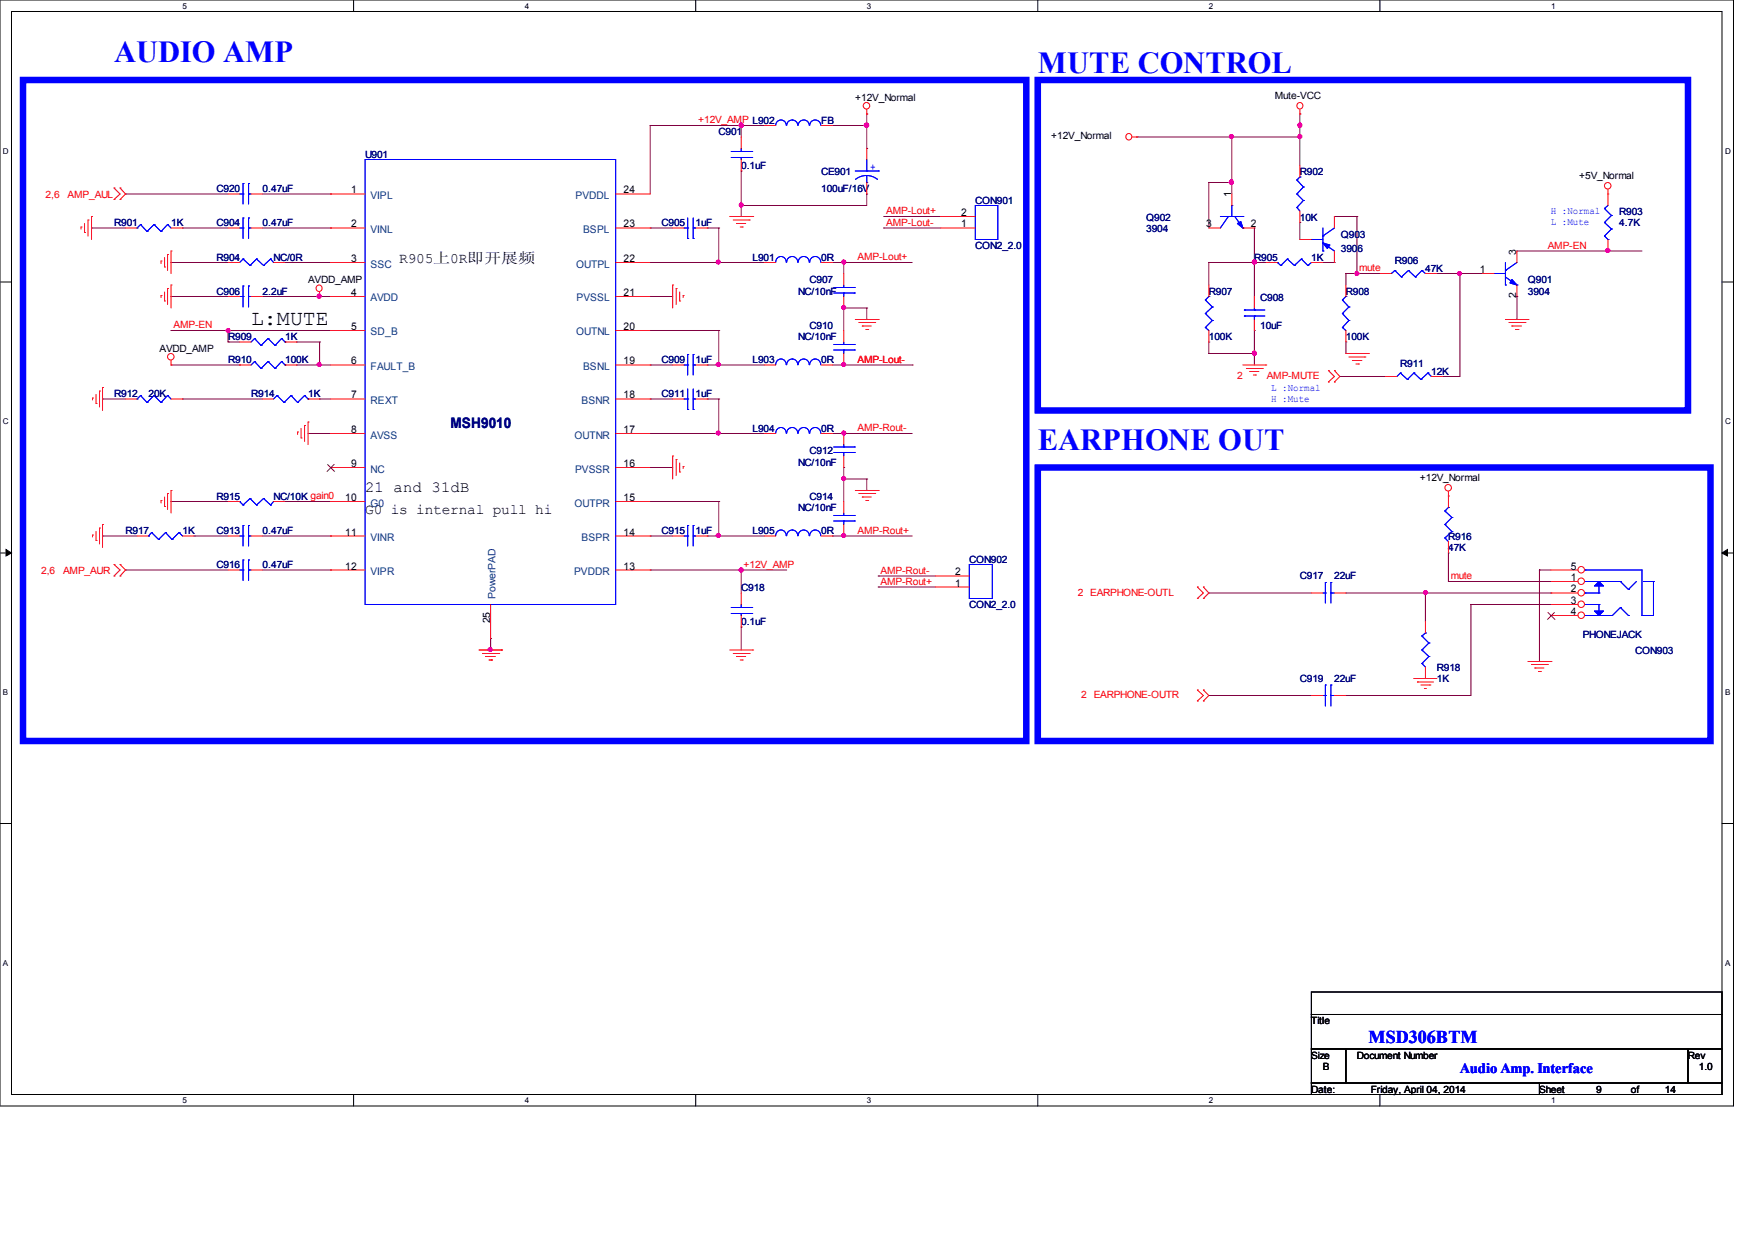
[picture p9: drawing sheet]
<svg xmlns="http://www.w3.org/2000/svg" width="297mm" height="210mm" viewBox="0 0 297 210" stroke-linecap="round" stroke-linejoin="round" font-family="sans-serif">
<path d="M0 0h293.5v187.3h-293.5zM1.9 1.9h289.6v183.4h-289.6z" fill="none" stroke="#000" stroke-width=".17"/>
<g fill="#fff">
<path d="M30.9 .3h.8v1.5h-.8z"/>
<path d="M30.9 185.6h.8v1.5h-.8z"/>
</g>
<path d="M59.9 0v1.9M59.9 185.3v2" fill="none" stroke="#000" stroke-width=".17"/>
<g fill="#fff">
<path d="M88.8 .3h.8v1.5h-.8z"/>
<path d="M88.8 185.6h.8v1.5h-.8z"/>
</g>
<path d="M117.8 0v1.9M117.8 185.3v2" fill="none" stroke="#000" stroke-width=".17"/>
<g fill="#fff">
<path d="M146.7 .3h.8v1.5h-.8z"/>
<path d="M146.7 185.6h.8v1.5h-.8z"/>
</g>
<path d="M175.7 0v1.9M175.7 185.3v2" fill="none" stroke="#000" stroke-width=".17"/>
<g fill="#fff">
<path d="M204.6 .3h.8v1.5h-.8z"/>
<path d="M204.6 185.6h.8v1.5h-.8z"/>
</g>
<path d="M233.6 0v1.9M233.6 185.3v2" fill="none" stroke="#000" stroke-width=".17"/>
<g fill="#fff">
<path d="M262.6 .3h.7v1.5h-.7z"/>
<path d="M262.6 185.6h.7v1.5h-.7z"/>
<path d="M.5 24.8h1v1.5h-1z"/>
<path d="M292 24.8h1v1.5h-1z"/>
<path d="M.5 70.6h1v1.5h-1z"/>
<path d="M292 70.6h1v1.5h-1z"/>
</g>
<path d="M0 47.8h1.9M291.5 47.8h2" fill="none" stroke="#000" stroke-width=".17"/>
<g fill="#fff">
<path d="M.5 116.5h.9v1.5h-.9z"/>
<path d="M292 116.5h.9v1.5h-.9z"/>
</g>
<path d="M0 93.6h1.9M291.5 93.6h2" fill="none" stroke="#000" stroke-width=".17"/>
<path d="M1 93l.9 .6-.9 .5zM291.5 93.6l.9-.6v1.1z" fill="#000" stroke="#000" stroke-width=".17"/>
<g fill="#fff">
<path d="M.5 162.3h.9v1.5h-.9z"/>
<path d="M292 162.3h.9v1.5h-.9z"/>
</g>
<path d="M0 139.4h1.9M291.5 139.4h2M222 168h69.5v3.8h-69.5zM222 171.8h69.5v5.8h-69.5zM222 177.6h5.8v5.8h-5.8zM227.8 177.6h57.9v5.8h-57.9zM285.7 177.6h5.8v5.8h-5.8zM222 183.4h38.6v1.9h-38.6zM260.6 183.4h30.9v1.9h-30.9z" fill="none" stroke="#000" stroke-width=".17"/>
<g fill="none" stroke="#800040" stroke-width=".17">
<path d="M146.7 19.3h.1M146.7 19.3v5.8M220 19.3h.1M220 19.3v8.7M15.5 38.6h.1M15.5 38.6h5.8M21.3 32.9h.1M21.3 32.9h17.3M30.9 38.6h.1M30.9 38.6h7.7M44.4 38.6h11.6M44.4 32.9h11.6"/>
<path d="M56 38.6h.1M56 32.9h.1M110.1 21.3h.1M110.1 38.6h.1M110.1 21.3h19.3M110.1 38.6h3.8M110.1 21.3v11.6M119.7 38.6h.1M119.7 38.6h2M121.7 38.6h.1M121.7 38.6v5.8M125.5 34.8h.1"/>
<path d="M125.5 21.3h.1M125.5 29h.1M125.5 21.3v1.9M125.5 29v7.7M141 21.3h.1M141 21.3h5.7M146.7 25.1h.1M146.7 32.9h.1M146.7 32.9v1.9h-21.2M149.6 38.6h.1M149.6 36.7h.1M149.6 38.6h9.7"/>
<path d="M149.6 36.7h9.7M192.4 23.2h.1M192.4 23.2h27.6M204.6 30.9h.1M204.6 30.9h3.9M204.6 30.9v7.7M208.5 30.9h.1M208.5 23.2h.1M208.5 23.2v9.7M212.3 38.6h.1M212.3 38.6v11.6M220 23.2h.1"/>
<path d="M220 37.7h.1M220 21.3h.1M220 37.7v2.9M225.9 36.7h.1M225.9 36.7h3.8M229.7 36.7h.1M229.7 36.7v9.6M29 56h.1M29 50.2h.1M29 44.4h.1M29 44.4h9.6M29 56h27"/>
<path d="M29 50.2h9.6M38.6 57.9h.1M38.6 56h.1M38.6 57.9h2M38.6 56v1.9M44.4 50.2h.1M44.4 50.2h11.6M48.3 44.4h.1M48.3 44.4h7.7M50.2 57.9h.1M50.2 57.9h3.9M54.1 57.9h.1"/>
<path d="M54.1 50.2h.1M54.1 57.9v3.9M110.1 50.2h.1M110.1 44.4h19.3M110.1 56h11.6M110.1 50.2h3.8M121.7 56h.1M121.7 44.4h.1M121.7 56v5.8M141 44.4h.1M141 44.4h13.4M142.8 44.4h.1"/>
<path d="M142.8 52.2h.1M142.8 44.4v1.9M142.8 52.2v3.8M142.8 52.2h3.9M146.7 52.2h.1M146.7 52.2v1.9M204.6 44.4h.1M204.6 59.9h.1M204.6 57.9h.1M204.6 44.4h9.7M204.6 59.9h7.7M204.6 44.4v3.9"/>
<path d="M204.6 57.9v2M212.3 56h.1M212.3 44.4h.1M212.3 59.9h.1M212.3 56v5.8M223.9 44.4h2M225.9 44.4h.1M227.8 57.9h.1M227.8 46.3h.1M227.8 46.3h5.8M227.8 57.9v2h1.9M227.8 46.3v2"/>
<path d="M229.7 46.3h.1M229.7 59.9h.1M243.2 46.3h.1M243.2 46.3h7.8M247.1 46.3h.1M247.1 46.3v17.5h-2.9M256.8 42.5h.1M256.8 50.2h.1M256.8 42.5h21.2M256.8 50.2v3.9M272.2 42.5h.1M17.4 67.6h.1"/>
<path d="M17.4 67.6h3.9M29 61.8h11.6M30.9 67.6h.1M30.9 67.6h13.5M40.6 61.8h.1M50.2 61.8h.1M50.2 61.8h5.8M52.2 73.4h.1M52.2 73.4h3.8M54.1 67.6h.1M54.1 61.8h.1M54.1 67.6h1.9"/>
<path d="M110.1 61.8h.1M110.1 67.6h.1M110.1 79.2h.1M110.1 73.4h19.3M110.1 61.8h3.8M110.1 67.6h3.8M110.1 79.2h3.8M119.7 61.8h.1M119.7 67.6h.1M119.7 61.8h9.7M119.7 67.6h2M121.7 67.6h.1"/>
<path d="M121.7 73.4h.1M121.7 61.8h.1M121.7 67.6v5.8M141 73.4h.1M141 73.4h13.4M141 61.8h13.4M142.8 61.8h.1M142.8 73.4h.1M142.8 79.2h.1M142.8 79.2v5.7M154.4 61.8h.1M226.8 63.8h.1"/>
<path d="M226.8 63.8h7.7M244.2 63.8h.1M17.4 90.8h.1M17.4 90.8h5.8M21.3 96.5h.1M21.3 96.5h17.3M29 84.9h.1M29 84.9h9.6M32.9 90.8h.1M32.9 90.8h5.7M44.4 90.8h11.6M44.4 96.5h11.6"/>
<path d="M48.3 84.9h.1M48.3 84.9h7.7M56 96.5h.1M56 90.8h.1M110.1 96.5h.1M110.1 90.8h.1M110.1 90.8h3.8M110.1 84.9h11.6M110.1 96.5h23.1M119.7 90.8h.1M119.7 90.8h9.7M121.7 84.9h.1"/>
<path d="M121.7 90.8h.1M121.7 84.9v5.9M125.5 96.5h.1M125.5 96.5v3.9M141 90.8h.1M141 90.8h13.4M142.8 90.8h.1M142.8 81.1h.1M142.8 81.1h3.9M146.7 81.1h.1M146.7 81.1v2M148.7 99.4h.1"/>
<path d="M148.7 97.5h.1M148.7 99.4h9.6M148.7 97.5h9.6M245.2 98.5h.1M245.2 93.6h.1M245.2 98.5h17.4M245.2 93.6v4.9M260.6 96.5h.1M260.6 96.5h2M260.6 96.5v15.5M83.1 108.1h.1M83.1 108.1v2"/>
<path d="M125.5 106.2h.1M125.5 106.2v3.9M204.6 117.8h.1M204.6 100.4h.1M204.6 117.8h17.4M204.6 100.4h17.4M227.8 117.8h.1M227.8 100.4h.1M227.8 100.4h34.8M241.3 100.4h.1M241.3 100.4v4.8M249 102.4h.1"/>
<path d="M249 102.4v15.4h-21.2M249 102.4h13.6M262.6 100.4h.1"/>
</g>
<g fill="#f0f" stroke="#f0f" stroke-width=".17">
<circle cx="142.8" cy="61.7" r=".34"/>
<circle cx="142.8" cy="73.3" r=".34"/>
<circle cx="142.8" cy="90.7" r=".34"/>
<circle cx="142.8" cy="81" r=".34"/>
<circle cx="142.8" cy="44.4" r=".34"/>
<circle cx="125.5" cy="21.2" r=".36"/>
<circle cx="125.5" cy="34.7" r=".34"/>
<circle cx="125.5" cy="96.5" r=".34"/>
<circle cx="121.6" cy="44.4" r=".34"/>
<circle cx="38.6" cy="56" r=".34"/>
<circle cx="54" cy="50.2" r=".36"/>
<circle cx="83" cy="110" r=".34"/>
<circle cx="54" cy="61.7" r=".34"/>
<circle cx="142.8" cy="52.1" r=".34"/>
<circle cx="121.6" cy="61.7" r=".34"/>
<circle cx="121.6" cy="73.3" r=".34"/>
<circle cx="121.6" cy="90.7" r=".34"/>
<circle cx="146.7" cy="21.2" r=".38"/>
<circle cx="212.3" cy="44.4" r=".34"/>
<circle cx="212.3" cy="59.8" r=".36"/>
<circle cx="208.4" cy="23.1" r=".34"/>
<circle cx="208.4" cy="30.9" r=".36"/>
<circle cx="220" cy="23.1" r=".34"/>
<circle cx="247.1" cy="46.3" r=".34"/>
<circle cx="272.2" cy="42.4" r=".36"/>
<circle cx="229.7" cy="46.3" r=".34"/>
<circle cx="241.3" cy="100.3" r=".34"/>
<circle cx="220" cy="21.2" r=".36"/>
</g>
<g fill="none" stroke="#f00" stroke-width=".17">
<path d="M146.7 19.3h.1M146.7 18.5v.8M220 19.3h.1M220 18.5v.8M13.7 38.4h.1M13.7 38.4v.4M14.3 39.4h.1M14.3 37.8v1.6M14.9 37.3h.1M14.9 37.3v2.7M15.5 36.7h.1M15.5 36.7v3.9"/>
<path d="M19.3 33.8h.1M19.3 31.8h.1M19.3 31.8l1 1.1-1 .9M20.3 31.8h.1M20.3 33.8h.1M20.3 31.8l1 1.1-1 .9M123.5 36.7h3.9M124.1 37.3h2.7M124.7 37.8h.1M124.7 37.8h1.5M125.3 38.4h.3M125.6 38.4h.1"/>
<path d="M126.8 37.3h.1M127.4 36.7h.1M146.7 25.1v1.9M146.7 30.9v2M191.7 23.2h.7M192.4 23.2h.1M272.2 32.9h.1M272.2 32.1v2.7M27.3 50h.1M27.3 44.2h.1M27.3 44.2v.4M27.3 50v.4"/>
<path d="M27.9 51h.1M27.9 45.2h.1M27.9 43.6v1.6M27.9 49.4v1.6M28.4 48.9h.1M28.4 43.1h.1M28.4 43.1v2.7M28.4 48.9v2.7M29 48.3h.1M29 42.5h.1M29 42.5v3.8M29 48.3v3.9"/>
<path d="M54.1 50.2h.1M54.1 49.4v.8M113.9 48.3h.1M113.9 48.3v3.9M114.5 48.9h.1M114.5 48.9v2.7M115.1 51h.1M115.1 49.4v1.6M115.7 50h.1M115.7 50v.4M144.8 54.1h3.9M145.4 54.6h2.7"/>
<path d="M146 55.2h.1M146 55.2h1.5M146.6 55.8h.3M146.9 55.8h.1M148.1 54.6h.1M148.7 54.1h.1M227.8 59.9h3.8M231.6 59.9h.1M254.8 54.1h3.9M255.4 54.6h2.7M255.9 55.2h.1M255.9 55.2h1.7"/>
<path d="M256.5 55.8h.5M257 55.8h.1M258.1 54.6h.1M258.7 54.1h.1M272.2 40.6v1.9M15.7 67.4h.1M15.7 67.4v.3M16.3 68.3h.1M16.3 66.8v1.5M16.8 66.2h.1M16.8 66.2v2.7M17.4 65.6h.1"/>
<path d="M17.4 65.6v3.9M21.3 67.6h1.9M29 61.8h.1M29 61v.8M29 67.6h1.9M50.4 73.2h.1M50.4 73.2v.4M51 74.2h.1M51 72.6v1.6M51.6 72.1h.1M51.6 72.1v2.7M52.2 71.5h.1"/>
<path d="M52.2 71.5v3.8M113.9 77.2h.1M113.9 77.2v3.9M113.9 61.8h1.9M114.5 77.8h.1M114.5 77.8v2.7M115.1 79.9h.1M115.1 78.4v1.5M115.7 79h.1M115.7 79v.3M117.8 61.8h1.9M210.4 61.8h3.9"/>
<path d="M211 62.4h2.7M211.6 62.9h.1M211.6 62.9h1.5M212.2 63.5h.3M212.5 63.5h.1M213.7 62.4h.1M214.3 61.8h.1M224.9 62.7h.1M224.9 64.7h.1M224.9 62.7l1 1.1-1 .9M225.9 64.7h.1M225.9 62.7h.1"/>
<path d="M225.9 62.7l.9 1.1-.9 .9M228.3 60.5h2.8M228.9 61h.1M228.9 61h1.6M229.5 61.6h.5M230 61.6h.1M231.1 60.5h.1M15.7 90.6h.1M15.7 90.6v.3M16.3 91.5h.1M16.3 90v1.5M16.8 89.4h.1"/>
<path d="M16.8 89.4v2.7M17.4 88.8h.1M17.4 88.8v3.9M19.3 97.5h.1M19.3 95.6h.1M19.3 95.6l1 .9-1 1M20.3 95.6h.1M20.3 97.5h.1M20.3 95.6l1 .9-1 1M27.3 84.8h.1M27.3 84.8v.4M27.9 85.8h.1"/>
<path d="M27.9 84.2v1.6M28.4 83.6h.1M28.4 83.6v2.7M29 83.1h.1M29 83.1v3.8M129.4 90.8h1.9M139 90.8h2M144.8 83.1h3.9M145.4 83.6h2.7M146 84.2h.1M146 84.2h1.5M146.6 84.8h.3"/>
<path d="M146.9 84.8h.1M148.1 83.6h.1M148.7 83.1h.1M202.7 99.4h.1M202.7 99.4l1 1-1 .9M203.7 99.4h.1M203.7 99.4l.9 1-.9 .9M245.2 84h.1M245.2 83.2v.8M81.1 110.1h3.8M81.7 110.7h2.7M82.2 111.2h.1"/>
<path d="M82.2 111.2h1.6M82.8 111.8h.4M83.2 111.8h.1M84.4 110.7h.1M84.9 110.1h.1M123.5 110.1h3.9M124.1 110.7h2.7M124.7 111.2h.1M124.7 111.2h1.5M125.3 111.8h.3M125.6 111.8h.1M126.8 110.7h.1"/>
<path d="M127.4 110.1h.1M202.7 118.7h.1M202.7 116.8h.1M202.7 101.3h.1M202.7 116.8l1 1-1 .9M203.7 116.8h.1M203.7 118.7h.1M203.7 101.3h.1M203.7 116.8l.9 1-.9 .9M239.4 114.9h.1M239.4 114.9h3.8M239.9 115.5h.1"/>
<path d="M239.9 115.5h2.8M240.5 116h1.6M241.1 116.6h.1M241.1 116.6h.4M242.1 116h.1M258.7 112h3.9M259.2 112.5h2.8M259.8 113.1h.1M259.8 113.1h1.6M260.4 113.7h.4M260.8 113.7h.1M262 112.5h.1"/>
<path d="M262.6 112h.1"/>
<circle cx="146.7" cy="17.9" r=".55"/>
<circle cx="220" cy="17.9" r=".53"/>
<circle cx="191.1" cy="23.2" r=".53"/>
<circle cx="272.2" cy="31.5" r=".55"/>
<circle cx="54" cy="48.8" r=".53"/>
<circle cx="28.9" cy="60.4" r=".55"/>
<circle cx="245.2" cy="82.6" r=".55"/>
</g>
<path d="M3.9 13.5h169.8v112h-169.8zM175.7 13.5h110v56h-110zM175.7 79.2h113.9v46.3h-113.9z" fill="none" stroke="#00f" stroke-width="1.1"/>
<g fill="none" stroke="#00f" stroke-width=".17">
<path d="M144.8 29h3.9M144.8 30.4a2.97 2.97 0 0 1 3.7 0M146.7 30.9h.1M146.7 29h.1M146.7 27v2M146.7 29.7v1.2M148.7 29h.1M271.6 35.3h.1M271.6 37.7h.1M271.6 40h.1M271.6 35.3l1.2 1.2M271.6 37.7l1.2 1.1"/>
<path d="M271.6 40l.6 .6M272.2 34.8l-.6 .5M272.8 36.5h.1M272.8 38.8h.1M272.8 36.5l-1.2 1.2M272.8 38.8l-1.2 1.2M272.2 40.6h.1M23.2 67.6h.1M23.8 67h.1M23.8 67l1.1 1.2M23.8 67l-.6 .6M24.9 68.2h.1"/>
<path d="M26.1 67h.1M26.1 67l1.2 1.2M26.1 67l-1.2 1.2M27.3 68.2h.1M28.4 67h.1M28.4 67l.6 .6M28.4 67l-1.1 1.2M115.8 61.8h.6M116.4 60h.1M116.4 61.8h.1M116.4 60v3.5M117.3 61.8h.1"/>
<path d="M117.3 60h.1M117.3 61.8h.5M117.3 60v3.5M131.3 90.7a.89 .89 0 0 1 .9-1 .89 .89 0 0 1 .9 1M133.2 90.7a.93 .93 0 0 1 .9-1 .93 .93 0 0 1 .9 1M135.1 90.7a.93 .93 0 0 1 1-1 .93 .93 0 0 1 .9 1M137.1 90.7a.93 .93 0 0 1 .9-1 .93 .93 0 0 1 .9 1M268.3 98.5h.1M268.3 96.5h.1M268.3 98.5h6M268.3 96.5h9.7v7.7M270.7 99.2v1.2"/>
<path d="M274.3 98.5h.1M274.3 98.5l1.4 1.3M275.7 99.8h.1M277 98.5l-1.3 1.3M278.2 98.5h.1M278.2 98.5h1.7M279.9 98.5h.1M279.9 98.5v5.7h-1.7M268.3 104.2h.1M268.3 102.4h.1M268.3 100.4h.1M268.3 102.4h2.4"/>
<path d="M268.3 100.4h2.4M270.7 102.4h.1M270.7 100.4h.1M270.7 102.4v1.1M274.3 102.9h.1M274.3 102.9l-1.3 1.3h-4.7M274.3 102.9l1.4 1.3M275.7 104.2h.1M278 104.2h.1M278.2 104.2h.1"/>
</g>
<g fill="#00f" stroke="#00f" stroke-width=".17">
<path d="M269.9 99.2l.8-.7 .7 .7z"/>
<path d="M269.9 103.5h1.5l-.7 .7z"/>
</g>
<circle cx="267.7" cy="96.5" r=".55" fill="#fff" stroke="#f00" stroke-width=".17"/>
<path d="M262.6 96.5h4.5" fill="none" stroke="#f00" stroke-width=".17"/>
<circle cx="267.7" cy="98.4" r=".55" fill="#fff" stroke="#f00" stroke-width=".17"/>
<path d="M262.6 98.5h4.5" fill="none" stroke="#f00" stroke-width=".17"/>
<circle cx="267.7" cy="100.4" r=".55" fill="#fff" stroke="#f00" stroke-width=".17"/>
<path d="M262.6 100.4h4.5" fill="none" stroke="#f00" stroke-width=".17"/>
<circle cx="267.7" cy="102.3" r=".55" fill="#fff" stroke="#f00" stroke-width=".17"/>
<path d="M262.6 102.4h4.5" fill="none" stroke="#f00" stroke-width=".17"/>
<circle cx="267.7" cy="104.2" r=".55" fill="#fff" stroke="#f00" stroke-width=".17"/>
<g fill="none" stroke="#f00" stroke-width=".17">
<path d="M21.3 38.6h1.9M29 38.6h1.9M38.6 32.9h2M38.6 38.6h2M42.5 32.9h1.9M42.5 38.6h1.9M56 32.9h5.8M56 38.6h5.8M104.2 32.9h5.9M104.2 38.6h5.9M113.9 38.6h1.9M117.8 38.6h1.9"/>
<path d="M125.5 23.2v1.9M125.5 27v2M129.4 21.3h1.9M139 21.3h2M159.3 38.6h5.8M159.3 36.7h5.8M204.6 38.6h2M208.5 32.9v1.9M210.4 38.6h1.9M220 28v2M220 35.7v2M225.9 36.7v1.9"/>
<path d="M38.6 44.4h2M38.6 50.2h2M40.6 57.9h1.9M42.5 50.2h1.9M46.3 44.4h2M48.3 57.9h1.9M56 44.4h5.8M56 50.2h5.8M56 56h5.8M104.2 44.4h5.9M104.2 50.2h5.9M104.2 56h5.9"/>
<path d="M129.4 44.4h1.9M139 44.4h2M142.8 46.3v2M142.8 50.2v2M142.8 56v1.9M142.8 59.9v1.9M204.6 48.3v1.9M204.6 56v1.9M212.3 50.2v2M212.3 54.1v1.9M214.3 44.4h1.9M220 40.6h2"/>
<path d="M222 44.4h1.9M225.9 42.5v1.9M227.8 48.3v1.9M227.8 56v1.9M233.6 46.3h1.9M241.3 46.3h1.9M251 46.3h1.9M256.8 42.5v1.9M256.8 48.3v1.9M40.6 61.8h1.9M44.4 67.6h1.9M48.3 61.8h1.9"/>
<path d="M52.2 67.6h1.9M56 73.4h5.8M56 67.6h5.8M56 61.8h5.8M56 79.2h5.8M104.2 73.4h5.9M104.2 67.6h5.9M104.2 61.8h5.9M104.2 79.2h5.9M113.9 67.6h1.9M117.8 67.6h1.9M129.4 73.4h1.9"/>
<path d="M129.4 61.8h1.9M139 73.4h2M139 61.8h2M142.8 73.4v1.9M142.8 77.2v2M234.5 63.8h2M242.3 63.8h1.9M23.2 90.8h1.9M30.9 90.8h2M38.6 96.5h2M38.6 90.8h2M38.6 84.9h2"/>
<path d="M42.5 96.5h1.9M42.5 90.8h1.9M46.3 84.9h2M56 96.5h5.8M56 90.8h5.8M56 84.9h5.8M104.2 96.5h5.9M104.2 90.8h5.9M104.2 84.9h5.9M113.9 90.8h1.9M117.8 90.8h1.9M142.8 84.9v2"/>
<path d="M142.8 88.8v2M158.3 99.4h5.8M158.3 97.5h5.8M245.2 84v1.9M245.2 91.7v1.9M83.1 102.4v5.7M125.5 100.4v2M125.5 104.2v2M222 117.8h1.9M222 100.4h1.9M225.9 117.8h1.9M225.9 100.4h1.9"/>
<path d="M241.3 105.2v2M241.3 112.9v2M262.6 104.2h4.5"/>
</g>
<path d="M55.4 78.6l1.3 1.3M56.6 78.6l-1.3 1.3M262 103.7l1.3 1.2M263.2 103.7l-1.3 1.2" fill="none" stroke="#804000" stroke-width=".17"/>
<g fill="none" stroke="#00f" stroke-width=".17">
<path d="M23.2 38.6h.1M23.8 38h.1M23.8 38l1.1 1.2M23.8 38l-.6 .6M24.9 39.2h.1M26.1 38h.1M26.1 38l1.2 1.2M26.1 38l-1.2 1.2M27.3 39.2h.1M28.4 38h.1M28.4 38l.6 .6M28.4 38l-1.1 1.2"/>
<path d="M40.6 38.6h.5M40.6 32.9h.5M41.1 36.9h.1M41.1 38.6h.1M41.1 31.1h.1M41.1 32.9h.1M41.1 31.1v3.4M41.1 36.9v3.5M42.1 38.6h.1M42.1 36.9h.1M42.1 32.9h.1M42.1 31.1h.1"/>
<path d="M42.1 38.6h.4M42.1 31.1v3.4M42.1 36.9v3.5M42.1 32.9h.4M61.8 27h42.4v75.4h-42.4zM115.8 38.6h.6M116.4 38.6h.1M116.4 36.9v3.5M117.3 38.6h.1M117.3 36.9v3.5M117.3 38.6h.5M123.8 25.7h3.5"/>
<path d="M123.8 26.7h3.5M125.5 26.7h.1M125.5 25.7h.1M125.5 25.1v.6M125.5 26.7v.3M127.3 25.7h.1M127.3 26.7h.1M131.3 21.2a.89 .89 0 0 1 .9-.9 .89 .89 0 0 1 .9 .9M133.2 21.2a.93 .93 0 0 1 .9-.9 .93 .93 0 0 1 .9 .9M135.1 21.2a.93 .93 0 0 1 1-.9 .93 .93 0 0 1 .9 .9M137.1 21.2a.93 .93 0 0 1 .9-.9 .93 .93 0 0 1 .9 .9M165.1 34.8h3.8v5.8h-3.8z"/>
<path d="M206.6 36.7h3.8M207.9 36.7h.1M207.9 36.7l-1.3 1.9M208.5 34.8h.1M208.5 34.8v1.9M209 36.7l1.4 1.9M210.4 38.6h.1M210.4 36.7h.1M219.5 35.1h.1M219.5 32.9h.1M219.5 30.5h.1M219.5 35.1l.5 .6"/>
<path d="M219.5 32.9l1.1 1.1M219.5 30.5l1.1 1.2M220 30h.1M220 30l-.5 .5M220.6 34h.1M220.6 31.7h.1M220.6 34l-1.1 1.1M220.6 31.7l-1.1 1.2M223.9 40h.1M223.9 38.6v3.9M225.9 38.6l-2 1.4M40.6 50.2h.5"/>
<path d="M41.1 48.4h.1M41.1 50.2h.1M41.1 43.9h.1M41.1 48.4v3.6M41.1 43.9l-.5 .5M41.1 43.9l1.2 1.1M42.1 50.2h.1M42.1 48.4h.1M42.1 48.4v3.6M42.1 50.2h.4M42.3 45h.1M43.1 57.3h.1"/>
<path d="M43.1 57.3l-.6 .6M43.1 57.3l1.1 1.2M43.4 43.9h.1M43.4 43.9l-1.1 1.1M43.4 43.9l1.2 1.1M44.2 58.5h.1M44.6 45h.1M45.4 57.3h.1M45.4 57.3l-1.2 1.2M45.4 57.3l1.2 1.2M45.8 43.9h.1M45.8 43.9l-1.2 1.1"/>
<path d="M45.8 43.9l.5 .5M46.3 44.4h.1M46.6 58.5h.1M47.7 57.3h.1M47.7 57.3l-1.1 1.2M47.7 57.3l.6 .6M48.3 57.9h.1M116.4 40.4h.1M117.3 40.4h.1M131.3 44.4a.89 .89 0 0 1 .9-1 .89 .89 0 0 1 .9 1M133.2 44.4a.93 .93 0 0 1 .9-1 .93 .93 0 0 1 .9 1M135.1 44.4a.93 .93 0 0 1 1-1 .93 .93 0 0 1 .9 1"/>
<path d="M137.1 44.4a.93 .93 0 0 1 .9-1 .93 .93 0 0 1 .9 1M141.1 49.6h3.5M141.1 48.7h3.5M141.1 59.3h3.5M141.1 58.3h3.5M142.8 48.7h.1M142.8 49.6h.1M142.8 58.3h.1M142.8 59.3h.1M142.8 48.3v.4M142.8 49.6v.6M142.8 57.9v.4"/>
<path d="M142.8 59.3v.6M144.6 49.6h.1M144.6 48.7h.1M144.6 59.3h.1M144.6 58.3h.1M204 55.5h.1M204 53.1h.1M204 50.8h.1M204 55.5l.6 .5M204 53.1l1.2 1.2M204 50.8l1.2 1.2M204.6 50.2h.1"/>
<path d="M204.6 50.2l-.6 .6M205.2 54.3h.1M205.2 52h.1M205.2 54.3l-1.2 1.2M205.2 52l-1.2 1.1M210.7 53.5h.1M210.7 52.5h.1M210.7 53.5h3.4M210.7 52.5h3.4M212.3 52.5h.1M212.3 53.5h.1M212.3 52.2v.3"/>
<path d="M212.3 53.5v.6M216.2 44.4h.1M216.2 44.4l.6 .6M216.8 45h.1M217.9 43.9h.1M217.9 43.9l1.2 1.1M217.9 43.9l-1.1 1.1M219.1 45h.1M220.3 43.9h.1M220.3 43.9l1.1 1.1M220.3 43.9l-1.2 1.1M221.4 45h.1"/>
<path d="M222 40.6h.1M222 40.6h1.9M222 44.4l-.6 .6M223.9 42.5h.1M223.9 41.1h.1M223.9 41.1l2 1.4M227.2 55.5h.1M227.2 53.1h.1M227.2 50.8h.1M227.2 55.5l.6 .5M227.2 53.1l1.1 1.2M227.2 50.8l1.1 1.2"/>
<path d="M227.8 50.2h.1M227.8 50.2l-.6 .6M228.3 54.3h.1M228.3 52h.1M228.3 54.3l-1.1 1.2M228.3 52l-1.1 1.1M236.1 45.8h.1M236.1 45.8l-.6 .5M236.1 45.8l1.1 1.1M237.2 46.9h.1M238.4 45.8h.1M238.4 45.8l-1.2 1.1"/>
<path d="M238.4 45.8l1.2 1.1M239.6 46.9h.1M240.7 45.8h.1M240.7 45.8l-1.1 1.1M240.7 45.8l.6 .5M241.3 46.3h.1M252.9 46.3h.1M252.9 46.3h1.9M254.8 45.8h.1M254.8 48.3h.1M254.8 46.9l2 1.4M254.8 44.4v3.9"/>
<path d="M256.8 48.3h.1M256.8 44.4l-2 1.4M43.1 61.2h.1M43.1 61.2l-.6 .6M43.1 61.2l1.1 1.2M44.2 62.4h.1M45.4 61.2h.1M45.4 61.2l-1.2 1.2M45.4 61.2l1.2 1.2M46.6 62.4h.1M46.9 67h.1M46.9 67l-.6 .6"/>
<path d="M46.9 67l1.2 1.2M47.7 61.2h.1M47.7 61.2l-1.1 1.2M47.7 61.2l.6 .6M48.1 68.2h.1M48.3 61.8h.1M49.3 67h.1M49.3 67l-1.2 1.2M49.3 67l1.1 1.2M50.4 68.2h.1M51.6 67h.1M51.6 67l-1.2 1.2"/>
<path d="M51.6 67l.6 .6M52.2 67.6h.1M115.8 67.6h.6M116.4 69.3h.1M116.4 67.6h.1M116.4 65.9v3.4M117.3 67.6h.1M117.3 69.3h.1M117.3 65.9v3.4M117.3 67.6h.5M131.3 73.4a.89 .89 0 0 1 .9-1 .89 .89 0 0 1 .9 1M131.3 61.8a.89 .89 0 0 1 .9-1 .89 .89 0 0 1 .9 1"/>
<path d="M133.2 73.4a.93 .93 0 0 1 .9-1 .93 .93 0 0 1 .9 1M133.2 61.8a.93 .93 0 0 1 .9-1 .93 .93 0 0 1 .9 1M135.1 73.4a.93 .93 0 0 1 1-1 .93 .93 0 0 1 .9 1M135.1 61.8a.93 .93 0 0 1 1-1 .93 .93 0 0 1 .9 1M137.1 73.4a.93 .93 0 0 1 .9-1 .93 .93 0 0 1 .9 1M137.1 61.8a.93 .93 0 0 1 .9-1 .93 .93 0 0 1 .9 1M141.1 76.6h3.5M141.1 75.7h3.5M142.8 75.7h.1M142.8 76.6h.1M142.8 75.3v.4M142.8 76.6v.6"/>
<path d="M144.6 76.6h.1M144.6 75.7h.1M237.1 63.2h.1M237.1 63.2l-.6 .6M237.1 63.2l1.2 1.1M238.3 64.3h.1M239.4 63.2h.1M239.4 63.2l-1.1 1.1M239.4 63.2l1.1 1.1M240.5 64.3h.1M241.7 63.2h.1M241.7 63.2l-1.2 1.1"/>
<path d="M241.7 63.2l.6 .6M242.3 63.8h.1M25.1 90.8h.1M25.7 90.2h.1M25.7 90.2l1.1 1.2M25.7 90.2l-.6 .6M26.8 91.4h.1M28 90.2h.1M28 90.2l1.1 1.2M28 90.2l-1.2 1.2M29.1 91.4h.1M30.3 90.2h.1"/>
<path d="M30.3 90.2l.6 .6M30.3 90.2l-1.2 1.2M40.6 84.9h.1M40.6 90.8h.5M40.6 96.5h.5M40.6 84.9l.5 .6M41.1 94.8h.1M41.1 96.5h.1M41.1 89h.1M41.1 90.8h.1M41.1 85.5h.1M41.1 89v3.5"/>
<path d="M41.1 94.8v3.5M42.1 96.5h.1M42.1 94.8h.1M42.1 90.8h.1M42.1 89h.1M42.1 90.8h.4M42.1 89v3.5M42.1 94.8v3.5M42.1 96.5h.4M42.3 84.4h.1M42.3 84.4l1.1 1.1M42.3 84.4l-1.2 1.1"/>
<path d="M43.4 85.5h.1M44.6 84.4h.1M44.6 84.4l1.2 1.1M44.6 84.4l-1.2 1.1M45.8 85.5h.1M46.3 84.9l-.5 .6M115.8 90.8h.6M116.4 89h.1M116.4 90.8h.1M116.4 89v3.5M117.3 90.8h.1M117.3 89h.1"/>
<path d="M117.3 90.8h.5M117.3 89v3.5M141.1 88.2h3.5M141.1 87.3h3.5M142.8 87.3h.1M142.8 88.2h.1M142.8 86.9v.4M142.8 88.2v.6M144.6 88.2h.1M144.6 87.3h.1M164.1 95.6h3.9v5.7h-3.9zM224.4 98.6h.1"/>
<path d="M224.4 98.6v3.5M225.3 98.6h.1M225.3 98.6v3.5M244.6 91.1h.1M244.6 88.8h.1M244.6 86.5h.1M244.6 91.1l.6 .6M244.6 88.8l1.2 1.2M244.6 86.5l1.2 1.1M245.2 85.9h.1M245.2 85.9l-.6 .6M245.8 90h.1"/>
<path d="M245.8 87.6h.1M245.8 90l-1.2 1.1M245.8 87.6l-1.2 1.2M123.8 102.9h3.5M123.8 103.9h3.5M125.5 103.9h.1M125.5 102.9h.1M125.5 102.4v.5M125.5 103.9v.3M127.3 102.9h.1M127.3 103.9h.1M223.9 117.8h.5"/>
<path d="M223.9 100.4h.5M224.4 117.8h.1M224.4 116h.1M224.4 100.4h.1M224.4 116v3.5M225.3 116h.1M225.3 117.8h.1M225.3 100.4h.1M225.3 117.8h.6M225.3 116v3.5M225.3 100.4h.6M240.7 112.4h.1"/>
<path d="M240.7 110.1h.1M240.7 107.7h.1M240.7 112.4l.6 .5M240.7 110.1l1.2 1.1M240.7 107.7l1.2 1.2M241.3 107.2h.1M241.3 107.2l-.6 .5M241.9 111.2h.1M241.9 108.9h.1M241.9 111.2l-1.2 1.2M241.9 108.9l-1.2 1.2"/>
</g>
<g fill="#00f" stroke="#00f" stroke-width=".17">
<path d="M209.5 37.8l.6-.3 .3 1.1z"/>
<path d="M223.9 41.1l1.2 .4-.4 .6z"/>
<path d="M255.9 47.3l.9 1-1.2-.4z"/>
</g>
<g fill="#f0f" stroke="#f0f" stroke-width=".17">
<circle cx="142.8" cy="61.7" r=".34"/>
<circle cx="142.8" cy="73.3" r=".34"/>
<circle cx="142.8" cy="90.7" r=".34"/>
<circle cx="142.8" cy="81" r=".34"/>
<circle cx="142.8" cy="44.4" r=".34"/>
<circle cx="125.5" cy="21.2" r=".36"/>
<circle cx="125.5" cy="34.7" r=".34"/>
<circle cx="125.5" cy="96.5" r=".34"/>
<circle cx="121.6" cy="44.4" r=".34"/>
<circle cx="38.6" cy="56" r=".34"/>
<circle cx="54" cy="50.2" r=".36"/>
<circle cx="83" cy="110" r=".34"/>
<circle cx="54" cy="61.7" r=".34"/>
<circle cx="142.8" cy="52.1" r=".34"/>
<circle cx="121.6" cy="61.7" r=".34"/>
<circle cx="121.6" cy="73.3" r=".34"/>
<circle cx="121.6" cy="90.7" r=".34"/>
<circle cx="146.7" cy="21.2" r=".38"/>
<circle cx="212.3" cy="44.4" r=".34"/>
<circle cx="212.3" cy="59.8" r=".36"/>
<circle cx="208.4" cy="23.1" r=".34"/>
<circle cx="208.4" cy="30.9" r=".36"/>
<circle cx="220" cy="23.1" r=".34"/>
<circle cx="247.1" cy="46.3" r=".34"/>
<circle cx="272.2" cy="42.4" r=".36"/>
<circle cx="229.7" cy="46.3" r=".34"/>
<circle cx="241.3" cy="100.3" r=".34"/>
<circle cx="220" cy="21.2" r=".36"/>
</g>
<g font-size="5.2" fill="#00f">
<text x="19.3" y="10.6">AUDIO AMP</text>
<text x="175.7" y="12.4">MUTE CONTROL</text>
<text x="175.7" y="76.2">EARPHONE OUT</text>
</g>
<text font-size="3.6" x="42.5" y="55">L:MUTE</text>
<text font-size="3" fill="#00f" x="231.6" y="176.5">MSD306BTM</text>
<text font-size="2.6" x="61.8" y="83.2">21 and 31dB</text>
<g font-size="2.5">
<text x="67.6" y="44.5">R905上0R即开展频</text>
<text x="61.8" y="87">G0 is internal pull hi</text>
</g>
<text font-size="2.5" fill="#000080" x="76.3" y="72.4">MSH9010</text>
<text font-size="2.5" fill="#00f" x="247.1" y="181.8">Audio Amp. Interface</text>
<g font-size="1.8">
<text x="59.4" y="32.8">1</text>
<text x="105.6" y="32.8">24</text>
<text x="59.4" y="38.5">2</text>
<text x="105.6" y="38.5">23</text>
<text x="162.7" y="38.5">1</text>
<text x="162.7" y="36.6">2</text>
<text x="204.2" y="38.5">3</text>
<text x="211.7" y="38.5">2</text>
<text x="59.4" y="44.4">3</text>
<text x="105.6" y="44.4">22</text>
<text x="250.5" y="46.2">1</text>
<text x="59.4" y="50.1">4</text>
<text x="105.6" y="50.1">21</text>
<text x="59.4" y="55.9">5</text>
<text x="105.6" y="55.9">20</text>
<text x="59.4" y="61.7">6</text>
<text x="105.6" y="61.7">19</text>
<text x="59.4" y="67.5">7</text>
<text x="105.6" y="67.5">18</text>
<text x="59.4" y="73.3">8</text>
<text x="105.6" y="73.3">17</text>
<text x="59.4" y="79.1">9</text>
<text x="105.6" y="79.1">16</text>
<text x="58.4" y="84.8">10</text>
<text x="105.6" y="84.8">15</text>
<text x="58.4" y="90.7">11</text>
<text x="105.6" y="90.7">14</text>
<text x="58.4" y="96.4">12</text>
<text x="105.6" y="96.4">13</text>
<text x="161.7" y="99.3">1</text>
<text x="161.7" y="97.5">2</text>
<text x="265.9" y="96.4">5</text>
<text x="265.9" y="98.4">1</text>
<text x="265.9" y="100.3">2</text>
<text x="265.9" y="102.3">3</text>
<text x="265.9" y="104.1">4</text>
</g>
<g font-size="1.8" fill="#004080">
<text x="62.7" y="33.7">VIPL</text>
<text x="97.4" y="33.7">PVDDL</text>
<text x="62.7" y="39.5">VINL</text>
<text x="98.7" y="39.5">BSPL</text>
<text x="62.7" y="45.3">SSC</text>
<text x="97.5" y="45.3">OUTPL</text>
<text x="62.7" y="51.1">AVDD</text>
<text x="97.6" y="51.1">PVSSL</text>
<text x="62.7" y="56.8">SD_B</text>
<text x="97.5" y="56.8">OUTNL</text>
<text x="62.7" y="62.7">FAULT_B</text>
<text x="98.7" y="62.7">BSNL</text>
<text x="62.7" y="68.4">REXT</text>
<text x="98.5" y="68.4">BSNR</text>
<text x="62.7" y="74.3">AVSS</text>
<text x="97.3" y="74.3">OUTNR</text>
<text x="62.7" y="80">NC</text>
<text x="97.4" y="80">PVSSR</text>
<text x="62.7" y="85.8">G0</text>
<text x="97.3" y="85.8">OUTPR</text>
<text x="62.7" y="91.6">VINR</text>
<text x="98.5" y="91.6">BSPR</text>
<text x="62.7" y="97.4">VIPR</text>
<text x="97.2" y="97.4">PVDDR</text>
</g>
<g font-size="1.7">
<text x="144.8" y="17.1">+12V_Normal</text>
<text x="215.8" y="16.7">Mute-VCC</text>
<text x="178" y="23.6">+12V_Normal</text>
<text x="208.4" y="33.4" transform="rotate(-90 208.4 33.4)">1</text>
<text x="267.4" y="30.2">+5V_Normal</text>
<text x="52.2" y="47.9">AVDD_AMP</text>
<text x="256.7" y="43.1" transform="rotate(-90 256.7 43.1)">3</text>
<text x="256.7" y="50.5" transform="rotate(-90 256.7 50.5)">2</text>
<text x="27" y="59.5">AVDD_AMP</text>
<text x="240.3" y="81.4">+12V_Normal</text>
<text x="83" y="105.6" transform="rotate(-90 83 105.6)">25</text>
<text x="222" y="173.4">Title</text>
<text x="222" y="179.2">Size</text>
<text x="229.7" y="179.2">Document Number</text>
<text x="285.7" y="179.2">Rev</text>
<text x="222" y="185">Date:</text>
<text x="223.9" y="181.2">B</text>
<text x="232" y="185">Friday, April 04, 2014</text>
<text x="260.6" y="185">Sheet</text>
<text x="270.2" y="185">9</text>
<text x="276.1" y="185">of</text>
<text x="281.8" y="185">14</text>
<text x="287.6" y="181.2">1.0</text>
</g>
<g font-size="1.7" fill="#f00">
<text x="118.2" y="20.8">+12V_AMP L902</text>
<text x="7.7" y="33.4">2,6</text>
<text x="11.4" y="33.4">AMP_AUL</text>
<text x="150" y="38.2">AMP-Lout-</text>
<text x="150" y="36.2">AMP-Lout+</text>
<text x="145.2" y="44">AMP-Lout+</text>
<text x="230.1" y="45.9">mute</text>
<text x="262" y="42.1">AMP-EN</text>
<text x="29.4" y="55.5">AMP-EN</text>
<text x="145.2" y="61.4">AMP-Lout-</text>
<text x="209.4" y="64.2">2</text>
<text x="214.4" y="64.2">AMP-MUTE</text>
<text x="145.2" y="73">AMP-Rout-</text>
<text x="145.2" y="90.3">AMP-Rout+</text>
<text x="6.9" y="97.2">2,6</text>
<text x="10.7" y="97.2">AMP_AUR</text>
<text x="125.9" y="96.1">+12V_AMP</text>
<text x="149.1" y="99">AMP-Rout+</text>
<text x="149.1" y="97.1">AMP-Rout-</text>
<text x="182.4" y="100.8">2 EARPHONE-OUTL</text>
<text x="245.6" y="98">mute</text>
<text x="183" y="118.2">2 EARPHONE-OUTR</text>
</g>
<g font-size="1.7" fill="#000080">
<text x="121.7" y="22.9">C901</text>
<text x="139" y="20.9">FB</text>
<text x="61.8" y="26.8">U901</text>
<text x="125.5" y="28.6">0.1uF</text>
<text x="139" y="29.6">CE901</text>
<text x="220" y="29.6">R902</text>
<text x="36.7" y="32.5">C920</text>
<text x="44.4" y="32.5">0.47uF</text>
<text x="139" y="32.5">100uF/16V</text>
<text x="165.1" y="34.5">CON901</text>
<text x="19.3" y="38.3">R901</text>
<text x="29" y="38.3">1K</text>
<text x="36.7" y="38.3">C904</text>
<text x="44.4" y="38.3">0.47uF</text>
<text x="112" y="38.3">C905</text>
<text x="117.8" y="38.3">1uF</text>
<text x="194" y="37.3">Q902</text>
<text x="194" y="39.3">3904</text>
<text x="220" y="37.3">10K</text>
<text x="227" y="40.2">Q903</text>
<text x="274.1" y="36.4">R903</text>
<text x="274.1" y="38.3">4.7K</text>
<text x="36.7" y="44.1">R904</text>
<text x="46.3" y="44.1">NC/0R</text>
<text x="127.4" y="44.1">L901</text>
<text x="137.1" y="47.9">C907</text>
<text x="139" y="44.1">0R</text>
<text x="165.1" y="42.2">CON2_2.0</text>
<text x="212.3" y="44.1">R905</text>
<text x="222" y="44.1">1K</text>
<text x="227" y="42.6">3906</text>
<text x="236.1" y="44.7">R906</text>
<text x="241.3" y="46.1">47K</text>
<text x="258.6" y="47.9">Q901</text>
<text x="36.7" y="49.9">C906</text>
<text x="44.4" y="49.9">2.2uF</text>
<text x="135.1" y="49.9">NC/10nF</text>
<text x="204.6" y="49.9">R907</text>
<text x="213.3" y="50.9">C908</text>
<text x="227.8" y="49.9">R908</text>
<text x="258.6" y="49.9">3904</text>
<text x="38.6" y="57.6">R909</text>
<text x="48.3" y="57.6">1K</text>
<text x="135.1" y="57.6">NC/10nF</text>
<text x="137.1" y="55.7">C910</text>
<text x="204.6" y="57.6">100K</text>
<text x="213.3" y="55.7">10uF</text>
<text x="227.8" y="57.6">100K</text>
<text x="38.6" y="61.5">R910</text>
<text x="48.3" y="61.5">100K</text>
<text x="112" y="61.5">C909</text>
<text x="117.8" y="61.5">1uF</text>
<text x="127.4" y="61.5">L903</text>
<text x="139" y="61.5">0R</text>
<text x="237" y="62.1">R911</text>
<text x="242.3" y="63.4">12K</text>
<text x="19.3" y="67.2">R912</text>
<text x="25.1" y="67.2">20K</text>
<text x="42.5" y="67.2">R914</text>
<text x="52.2" y="67.2">1K</text>
<text x="112" y="67.2">C911</text>
<text x="117.8" y="67.2">1uF</text>
<text x="127.4" y="73.1">L904</text>
<text x="137.1" y="76.9">C912</text>
<text x="139" y="73.1">0R</text>
<text x="135.1" y="78.8">NC/10nF</text>
<text x="36.7" y="84.7">R915</text>
<text x="46.3" y="84.7">NC/10K gain0</text>
<text x="135.1" y="86.5">NC/10nF</text>
<text x="137.1" y="84.7">C914</text>
<text x="21.2" y="90.4">R917</text>
<text x="30.9" y="90.4">1K</text>
<text x="36.7" y="90.4">C913</text>
<text x="44.4" y="90.4">0.47uF</text>
<text x="112" y="90.4">C915</text>
<text x="117.8" y="90.4">1uF</text>
<text x="127.4" y="90.4">L905</text>
<text x="139" y="90.4">0R</text>
<text x="164.1" y="95.2">CON902</text>
<text x="245.2" y="91.4">R916</text>
<text x="245.2" y="93.3">47K</text>
<text x="36.7" y="96.2">C916</text>
<text x="44.4" y="96.2">0.47uF</text>
<text x="125.5" y="100.1">C918</text>
<text x="220" y="98.1">C917</text>
<text x="225.9" y="98.1">22uF</text>
<text x="125.5" y="105.8">0.1uF</text>
<text x="164.1" y="103">CON2_2.0</text>
<text x="267.9" y="107.9">PHONEJACK</text>
<text x="243.2" y="113.6">R918</text>
<text x="276.8" y="110.7">CON903</text>
<text x="220" y="115.5">C919</text>
<text x="225.9" y="115.5">22uF</text>
<text x="243.2" y="115.5">1K</text>
</g>
<g font-size="1.7" fill="#00f">
<text x="147.3" y="28.7">+</text>
<text x="262.5" y="36.2">H :Normal</text>
<text x="262.5" y="38.1">L :Mute</text>
<text x="215.2" y="66.1">L :Normal</text>
<text x="215.2" y="68">H :Mute</text>
</g>
<text font-size="1.7" fill="#004080" x="83.9" y="101.4" transform="rotate(-90 83.9 101.4)">PowerPAD</text>
<g font-size="1.4">
<text x="30.9" y="1.5">5</text>
<text x="88.8" y="1.5">4</text>
<text x="146.7" y="1.5">3</text>
<text x="204.6" y="1.5">2</text>
<text x="262.6" y="1.5">1</text>
<text x=".5" y="26.1">D</text>
<text x="292" y="26.1">D</text>
<text x=".5" y="71.9">C</text>
<text x="292" y="71.9">C</text>
<text x=".5" y="117.8">B</text>
<text x="292" y="117.8">B</text>
<text x=".5" y="163.6">A</text>
<text x="292" y="163.6">A</text>
<text x="30.9" y="186.9">5</text>
<text x="88.8" y="186.9">4</text>
<text x="146.7" y="186.9">3</text>
<text x="204.6" y="186.9">2</text>
<text x="262.6" y="186.9">1</text>
</g>
</svg>
